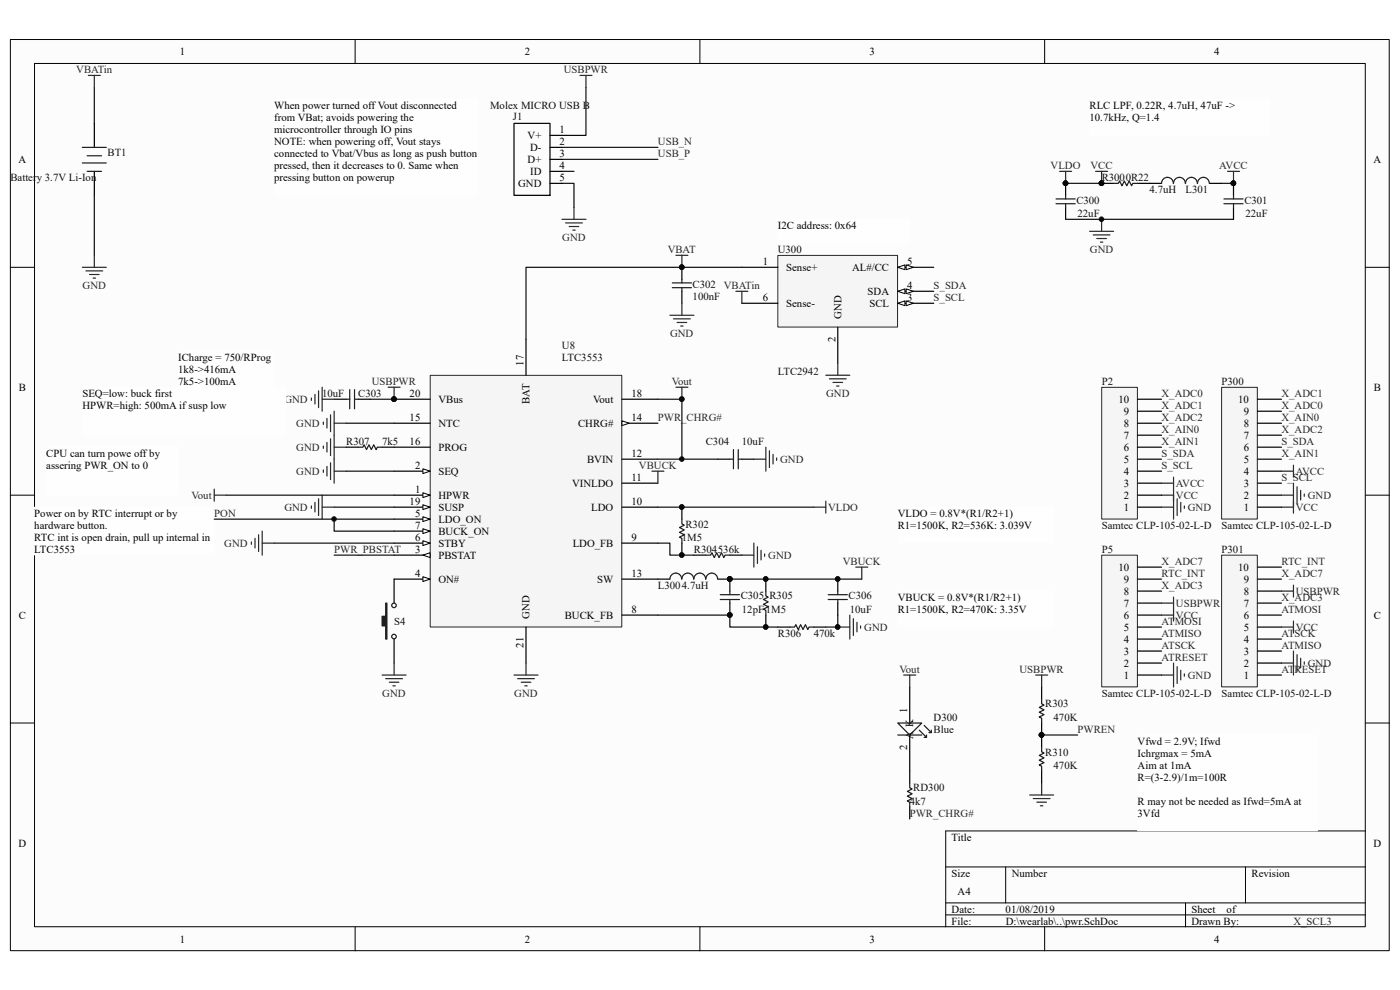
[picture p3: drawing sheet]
<svg xmlns="http://www.w3.org/2000/svg" width="297mm" height="210mm" viewBox="0 0 297 210" stroke-linecap="round" stroke-linejoin="round" font-family="sans-serif">
<path d="M2.2 8.4h292.5v193.3h-292.5z" fill="#fcfcfc"/>
<path d="M2.2 8.4h292.5v193.3h-292.5z" fill="none" stroke="#000" stroke-width=".21"/>
<path d="M7.4 13.5h282.2v183.1h-282.2z" fill="#fcfcfc"/>
<g fill="none" stroke="#000" stroke-width=".21">
<path d="M7.3 13.5h282.3v183.1h-282.3zM75.3 8.4v5.1M148.5 8.4v5.1M221.6 8.4v5.1M2.2 56.7h5.1M289.7 56.7h5.1M2.2 105h5.1M289.7 105h5.1M2.2 153.4h5.1M289.7 153.4h5.1M289.7 176.3h-89.1v20.3M75.3 196.6v5.1"/>
<path d="M148.5 196.6v5.1M200.6 183.9h89.1M200.6 191.5h89.1M200.6 194.1h89.1M213.4 183.9v7.6M221.6 196.6v5.1M251.5 191.5v5.1M264.2 183.9v7.6"/>
</g>
<path d="M20 26.2v5.1M20 36.4v5M109 26.2h7.7v15.2h-7.7zM116.7 28.7h2.5M116.7 31.3h2.5M116.7 33.8h2.5M116.7 36.4h2.5M116.7 38.9h2.5" fill="none" stroke="#000" stroke-width=".25"/>
<g fill="none" stroke="#262626" stroke-width=".25">
<path d="M123 16h2.6M124.3 16v2.5M17.5 56.7h5.1M18.2 57.5h3.6M19 58.2h2M19.8 59h.5M20 54.2v2.5M119.2 46.5h5.1M120 47.3h3.5M120.8 48.1h2M121.5 48.8h.5M121.8 44v2.5"/>
<path d="M143.4 54.2h2.5M144.7 54.2v2.5"/>
</g>
<path d="M119.2 38.9h2.6v5.1" fill="none" stroke="#0e0e0e" stroke-width=".25"/>
<path d="M17.5 34.6h5.1M17.5 31.3h5.1M18.5 33h3M18.5 36.4h3" fill="none" stroke="#1c1c1c" stroke-width=".25"/>
<circle cx="144.6" cy="56.7" r=".48" fill="#0e0e0e" stroke="#0e0e0e" stroke-width=".21"/>
<path d="M37.9 74.6h20.2v7.5h-20.2z" fill="#fefefe"/>
<path d="M37.8 74.5h20.3v7.6h-20.3z" fill="none" stroke="#fefefe" stroke-width=".21"/>
<path d="M190.5 107.7h33v7.5h-33z" fill="#fefefe"/>
<path d="M190.5 107.6h33v7.6h-33z" fill="none" stroke="#fefefe" stroke-width=".21"/>
<path d="M190.5 125.5h33v7.5h-33z" fill="#fefefe"/>
<path d="M190.5 125.4h33v7.6h-33z" fill="none" stroke="#fefefe" stroke-width=".21"/>
<g fill="none" stroke="#262626" stroke-width=".25">
<path d="M224.8 36.4h2.5M226.1 36.4v2.5M232.4 36.4h2.6M233.7 36.4v2.5M260.4 36.4h2.6M261.7 36.4v2.5M231.2 49.1h5M231.9 49.8h3.6M232.7 50.6h2M233.4 51.4h.6M233.7 46.5v2.6M246.4 105h2.6"/>
<path d="M249 103.8v2.5M246.4 143.2h2.6M249 140.7v5M249.7 141.4v3.6M250.5 142.2v2M251.3 142.9v.6"/>
</g>
<g fill="#0e0e0e" stroke="#0e0e0e" stroke-width=".21">
<circle cx="233.7" cy="46.5" r=".48"/>
<circle cx="226" cy="38.9" r=".48"/>
<circle cx="233.7" cy="38.9" r=".48"/>
<circle cx="261.7" cy="38.9" r=".48"/>
</g>
<path d="M119.2 36.4h2.6M226.1 38.9h7.6M259.1 38.9h2.6M226.1 46.5h35.6" fill="none" stroke="#0e0e0e" stroke-width=".25"/>
<path d="M233.8 117.8h7.5v27.9h-7.5z" fill="#f5f5f5"/>
<path d="M233.7 117.8h7.6v27.9h-7.6z" fill="none" stroke="#262626" stroke-width=".21"/>
<path d="M241.3 138.1h5.1M241.3 135.6h5.1M241.3 133h5.1M241.3 130.5h5.1M241.3 127.9h5.1M241.3 125.4h5.1M241.3 122.9h5.1M241.3 120.3h5.1M241.3 143.2h5.1M241.3 140.7h5.1" fill="none" stroke="#000" stroke-width=".25"/>
<path d="M233.8 82.2h7.5v27.9h-7.5z" fill="#f5f5f5"/>
<path d="M233.7 82.2h7.6v27.9h-7.6z" fill="none" stroke="#262626" stroke-width=".21"/>
<g fill="none" stroke="#000" stroke-width=".25">
<path d="M233.7 38.9h2.5M241.3 38.9h5.1M256.6 38.9h2.5M241.3 100h5.1M241.3 97.4h5.1M241.3 94.9h5.1M241.3 92.3h5.1M241.3 89.8h5.1M241.3 87.2h5.1M241.3 84.7h5.1M241.3 107.6h5.1M241.3 105h5.1"/>
<path d="M241.3 102.5h5.1"/>
</g>
<path d="M246.4 107.6h2.6M249 105v5.1M249.7 105.8v3.6M250.5 106.6v2M251.3 107.3v.5" fill="none" stroke="#262626" stroke-width=".25"/>
<path d="M236.2 38.9h1.1l.2-.5 .5 1 .5-1 .5 1 .6-1 .5 1 .2-.5h1M248.9 38.9a1.25 1.25 0 0 0-1.2-1.3 1.25 1.25 0 0 0-1.3 1.3M251.5 38.9a1.25 1.25 0 0 0-1.3-1.3 1.25 1.25 0 0 0-1.2 1.3M254 38.9a1.25 1.25 0 0 0-1.2-1.3 1.25 1.25 0 0 0-1.3 1.3M256.6 38.9a1.25 1.25 0 0 0-1.3-1.3 1.25 1.25 0 0 0-1.2 1.3" fill="none" stroke="#1c1c1c" stroke-width=".25"/>
<circle cx="233.7" cy="38.9" r=".48" fill="#0e0e0e" stroke="#0e0e0e" stroke-width=".21"/>
<path d="M231.2 21.2h38.1v7.5h-38.1z" fill="#fefefe"/>
<path d="M231.2 21.1h38.1v7.6h-38.1z" fill="none" stroke="#fefefe" stroke-width=".21"/>
<path d="M91.3 79.7h40.6v53.3h-40.6z" fill="#f5f5f5"/>
<path d="M91.3 79.6h40.6v53.4h-40.6z" fill="none" stroke="#262626" stroke-width=".21"/>
<path d="M83.6 84.7h7.6M83.6 89.8h7.6M83.6 94.9h7.6M83.6 100h7.6" fill="none" stroke="#000" stroke-width=".25"/>
<circle cx="83.6" cy="84.7" r=".48" fill="#0e0e0e" stroke="#0e0e0e" stroke-width=".21"/>
<path d="M89.7 99.4l1.5 .6-1.5 .5z" fill="#fcfcfc"/>
<path d="M89.7 99.4l1.5 .6-1.5 .5z" fill="none" stroke="#000" stroke-width=".21"/>
<path d="M83.6 105h7.6" fill="none" stroke="#000" stroke-width=".25"/>
<path d="M89.7 104.5l1.5 .5-1.5 .6z" fill="#fcfcfc"/>
<path d="M89.7 104.5l1.5 .5-1.5 .6z" fill="none" stroke="#000" stroke-width=".21"/>
<path d="M83.6 107.6h7.6" fill="none" stroke="#000" stroke-width=".25"/>
<path d="M89.7 107.1l1.5 .5-1.5 .5z" fill="#fcfcfc"/>
<path d="M89.7 107.1l1.5 .5-1.5 .5z" fill="none" stroke="#000" stroke-width=".21"/>
<path d="M83.6 110.1h7.6" fill="none" stroke="#000" stroke-width=".25"/>
<path d="M89.7 109.6l1.5 .5-1.5 .5z" fill="#fcfcfc"/>
<path d="M89.7 109.6l1.5 .5-1.5 .5z" fill="none" stroke="#000" stroke-width=".21"/>
<path d="M83.6 112.7h7.6" fill="none" stroke="#000" stroke-width=".25"/>
<path d="M89.7 112.2l1.5 .5-1.5 .5z" fill="#fcfcfc"/>
<path d="M89.7 112.2l1.5 .5-1.5 .5z" fill="none" stroke="#000" stroke-width=".21"/>
<path d="M83.6 115.2h7.6" fill="none" stroke="#000" stroke-width=".25"/>
<path d="M89.7 114.7l1.5 .5-1.5 .5z" fill="#fcfcfc"/>
<path d="M89.7 114.7l1.5 .5-1.5 .5z" fill="none" stroke="#000" stroke-width=".21"/>
<path d="M83.6 117.8h7.6" fill="none" stroke="#000" stroke-width=".25"/>
<path d="M89.7 117.8l1.5-.5v1z" fill="#fcfcfc"/>
<path d="M89.7 117.8l1.5-.5v1z" fill="none" stroke="#000" stroke-width=".21"/>
<path d="M83.6 122.9h7.6" fill="none" stroke="#000" stroke-width=".25"/>
<path d="M89.7 122.3l1.5 .6-1.5 .5z" fill="#fcfcfc"/>
<path d="M89.7 122.3l1.5 .6-1.5 .5z" fill="none" stroke="#000" stroke-width=".21"/>
<path d="M131.9 84.7h7.7M131.9 89.8h7.7" fill="none" stroke="#000" stroke-width=".25"/>
<path d="M131.9 89.3l1.6 .5-1.6 .5z" fill="#fcfcfc"/>
<path d="M131.9 89.3l1.6 .5-1.6 .5z" fill="none" stroke="#000" stroke-width=".21"/>
<path d="M111.6 72v7.6M131.9 97.4h7.7M131.9 102.5h7.7M131.9 107.6h7.7M131.9 115.2h7.7M83.6 122.9v5M83.6 135.6v5.1M111.6 133v7.7M131.9 122.9h7.7M131.9 130.5h7.7" fill="none" stroke="#000" stroke-width=".25"/>
<circle cx="83.6" cy="84.7" r=".48" fill="#0e0e0e" stroke="#0e0e0e" stroke-width=".21"/>
<g fill="none" stroke="#262626" stroke-width=".25">
<path d="M156.1 61.8h2.6M157.4 61.8v2.5M68.6 89.5v.5M68.6 94.6v.5M69.4 88.8v2M69.4 93.8v2.1M70.1 88v3.6M70.1 93.1v3.5M70.9 87.2v10.2M70.9 89.8h2.5M70.9 94.9h2.5M82.3 82.1h2.6"/>
<path d="M83.6 82.1v2.6M109 143.2h5.1M109.8 144h3.6M110.6 144.7h2M111.3 145.5h.5M111.6 140.7v2.5"/>
</g>
<path d="M81.8 127.9h.3v7.7h-.3v-2.8h-.7v-2.1h.7z" fill-rule="evenodd" fill="#1c1c1c"/>
<g fill="none" stroke="#1c1c1c" stroke-width=".25">
<path d="M73.4 84.7h.8M74.2 82.7v4M75.2 82.7v4M75.2 84.7h.8M76 94.9h1l.2-.5 .6 1 .5-1 .5 1 .5-1 .5 1 .2-.5h1.1M154.8 97.4h.8M155.6 95.4v4M156.6 95.4v4M156.6 97.4h.8M144.7 110.1v1l.5 .3-1 .5 1 .5-1 .5 1 .5-1 .5 .5 .3v1M149.8 117.8h1l.2-.5 .5 1 .5-1 .5 1 .6-1 .5 1 .2-.5h1M81.8 127.9h.3v7.7h-.3v-2.8h-.7v-2.1h.7z"/>
<path d="M144.6 122.8a1.25 1.25 0 0 0-1.2-1.2 1.25 1.25 0 0 0-1.3 1.3M147.2 122.8a1.25 1.25 0 0 0-1.3-1.2 1.25 1.25 0 0 0-1.2 1.3M152.2 122.8a1.27 1.27 0 0 0-1.2-1.2 1.27 1.27 0 0 0-1.3 1.2 1.25 1.25 0 0 0-1.2-1.2 1.25 1.25 0 0 0-1.3 1.3M152.8 127.2h4.1M152.8 126.2h4.1M154.8 125.4v.8M154.8 127.2v.7M162.5 125.4v1l.5 .3-1 .5 1 .5-1 .5 1 .5-1 .5 .5 .3v1M167.6 133h1l.2-.5 .5 1 .5-1 .6 1 .5-1 .5 1 .2-.5h1M175.7 127.2h4.1M175.7 126.2h4.1M177.7 125.4v.8"/>
<path d="M177.7 127.2v.7M190.5 153.4h5l-2.5 2.5zM190.5 155.9h5M195 154.9l1.6 1.5v-.5M196.1 153.9l1.5 1.5M196.1 156.4h.5M197.6 154.9v.5h-.5M193 166.1v1l.5 .3-1 .5 1 .5-1 .5 1 .5-1 .5 .5 .3v1"/>
<circle cx="83.6" cy="135" r=".48"/>
<circle cx="83.6" cy="128.4" r=".48"/>
</g>
<g fill="none" stroke="#262626" stroke-width=".25">
<path d="M66.1 84.4v.5M66.8 83.7v2M67.6 82.9v3.6M68.3 82.1v5.1M68.3 84.7h2.6M68.6 99.7v.5M69.4 98.9v2.1M70.1 98.2v3.5M70.9 97.4v5.1M70.9 100h2.5M138.3 100h2.5M139.6 100v2.5"/>
<path d="M143.4 82.1h2.5M144.7 82.1v2.6M159.9 97.4h2.6M162.5 94.9v5.1M163.2 95.6v3.6M164 96.4v2M164.8 97.2v.5M53.3 115v.5M54.1 114.2v2M54.9 113.4v3.6M55.6 112.7v5.1M55.6 115.2h2.6"/>
<path d="M66.1 107.3v.5M66.8 106.6v2M67.6 105.8v3.6M68.3 107.6h2.6M68.3 105v5.1M157.4 117.8h2.5M159.9 115.2v5.1M160.7 116v3.5M161.5 116.7v2.1M162.2 117.5v.5M172.6 107.6h2.6M175.2 106.3v2.6"/>
<path d="M246.4 102.5h2.6M249 101.2v2.6M177.7 133h2.6M180.3 130.5v5.1M181 131.2v3.6M181.6 120.3h2.5M181.8 132v2M182.6 132.8v.5M182.8 120.3v2.6M246.4 130.5h2.6M249 129.2v2.6M81.1 143.2h5.1"/>
<path d="M81.8 144h3.6M82.6 144.7h2M83.4 145.5h.5M83.6 140.7v2.5M191.7 143.2h2.6M193 143.2v2.5"/>
</g>
<g fill="none" stroke="#0e0e0e" stroke-width=".25">
<path d="M119.2 31.3h20.4M73.4 89.8h10.2M73.4 100h10.2M78.5 84.7h5.1M139.6 84.7h5.1v12.7M139.6 97.4h12.7M48 105h35.6M58.2 115.2h25.4M70.9 110.1v2.6h12.7M70.9 107.6h12.7M70.9 117.8h12.7M139.6 115.2h2.5v2.6h5.1"/>
<path d="M139.6 107.6h33M139.6 130.5h15.2v2.5h10.2M154.8 122.9h28M177.7 130.5v2.5h-2.5"/>
</g>
<g fill="none" stroke="#000" stroke-width=".25">
<path d="M70.9 84.7h2.5M73.4 94.9h2.6M76 84.7h2.5M81.1 94.9h2.5M152.3 97.4h2.5M157.4 97.4h2.5M144.7 107.6v2.5M144.7 115.2v2.6M147.2 117.8h2.6M154.8 117.8h2.6M139.6 122.9h2.5M152.3 122.9h2.5v2.5"/>
<path d="M154.8 127.9v2.6M162.5 122.9v2.5M162.5 130.5v2.5M165 133h2.6M172.6 133h2.6M177.7 122.9v2.5M177.7 127.9v2.6M193 145.7v7.7M193 155.9v10.2M193 171.2v2.5"/>
</g>
<g fill="#0e0e0e" stroke="#0e0e0e" stroke-width=".21">
<circle cx="154.8" cy="122.8" r=".48"/>
<circle cx="154.8" cy="130.5" r=".48"/>
<circle cx="177.7" cy="133" r=".48"/>
<circle cx="144.6" cy="84.7" r=".48"/>
<circle cx="177.7" cy="122.8" r=".48"/>
<circle cx="144.6" cy="117.7" r=".48"/>
<circle cx="144.6" cy="107.6" r=".48"/>
<circle cx="162.4" cy="133" r=".48"/>
<circle cx="162.4" cy="122.8" r=".48"/>
<circle cx="83.6" cy="84.7" r=".48"/>
<circle cx="70.9" cy="110.1" r=".48"/>
<circle cx="144.6" cy="97.4" r=".48"/>
</g>
<path d="M7.4 107.7h38v10h-38z" fill="#fefefe"/>
<path d="M7.3 107.6h38.1v10.1h-38.1z" fill="none" stroke="#fefefe" stroke-width=".21"/>
<path d="M17.5 82.2h43.2v10.1h-43.2z" fill="#fefefe"/>
<path d="M17.5 82.2h43.2v10.1h-43.2z" fill="none" stroke="#fefefe" stroke-width=".21"/>
<path d="M9.9 94.9h27.9v10.1h-27.9z" fill="#fefefe"/>
<path d="M9.9 94.9h27.9v10.1h-27.9z" fill="none" stroke="#fefefe" stroke-width=".21"/>
<path d="M20 18.5v7.7" fill="none" stroke="#0e0e0e" stroke-width=".25"/>
<path d="M58.3 21.2h43.1v20.2h-43.1z" fill="#fefefe"/>
<path d="M58.2 21.1h43.2v20.3h-43.2z" fill="none" stroke="#fefefe" stroke-width=".21"/>
<path d="M241.4 156h38.1v20.2h-38.1z" fill="#fefefe"/>
<path d="M241.3 156h38.2v20.2h-38.2z" fill="none" stroke="#fefefe" stroke-width=".21"/>
<path d="M271.9 107.6h2.5M274.4 106.3v2.6M246.4 127.9h2.6M249 126.7v2.5" fill="none" stroke="#262626" stroke-width=".25"/>
<path d="M259.2 82.2h7.5v27.9h-7.5z" fill="#f5f5f5"/>
<path d="M259.2 82.2h7.5v27.9h-7.5z" fill="none" stroke="#262626" stroke-width=".21"/>
<path d="M266.8 100h5.1M266.8 97.4h5.1M266.8 94.9h5.1M266.8 92.3h5.1M266.8 89.8h5.1M266.8 87.2h5.1M266.8 84.7h5.1M266.8 107.6h5.1M266.8 105h5.1M266.8 102.5h5.1" fill="none" stroke="#000" stroke-width=".25"/>
<path d="M271.9 100h2.5M274.4 98.7v2.5M271.9 105h2.5M274.4 102.5v5.1M275.2 103.3v3.5M275.9 104v2.1M276.7 104.8v.5M274.4 138.1v5.1M275.2 138.9v3.5M275.9 139.6v2.1M271.9 140.7h2.5M276.7 140.4v.5" fill="none" stroke="#262626" stroke-width=".25"/>
<path d="M259.2 117.8h7.5v27.9h-7.5z" fill="#f5f5f5"/>
<path d="M259.2 117.8h7.5v27.9h-7.5z" fill="none" stroke="#262626" stroke-width=".21"/>
<path d="M266.8 138.1h5.1M266.8 135.6h5.1M266.8 133h5.1M266.8 130.5h5.1M266.8 127.9h5.1M266.8 125.4h5.1M266.8 122.9h5.1M266.8 120.3h5.1M266.8 143.2h5.1M266.8 140.7h5.1" fill="none" stroke="#000" stroke-width=".25"/>
<path d="M271.9 133h2.5M271.9 125.4h2.5M274.4 124.1v2.6M274.4 131.8v2.5" fill="none" stroke="#262626" stroke-width=".25"/>
<path d="M165.1 54.2h25.3v15.2h-25.3z" fill="#f5f5f5"/>
<path d="M165 54.2h25.4v15.2h-25.4z" fill="none" stroke="#262626" stroke-width=".21"/>
<path d="M157.4 56.7h7.6M157.4 64.3h7.6M177.7 69.4v7.7M190.5 64.3h7.6" fill="none" stroke="#000" stroke-width=".25"/>
<path d="M190.5 64.3l1.5-.5v1z" fill="#fcfcfc"/>
<path d="M190.5 64.3l1.5-.5v1z" fill="none" stroke="#000" stroke-width=".21"/>
<path d="M192.2 63.8l1.6 .5-1.6 .5z" fill="#fcfcfc"/>
<path d="M192.2 63.8l1.6 .5-1.6 .5z" fill="none" stroke="#000" stroke-width=".21"/>
<path d="M190.5 61.8h7.6" fill="none" stroke="#000" stroke-width=".25"/>
<path d="M190.5 61.8l1.5-.5v1z" fill="#fcfcfc"/>
<path d="M190.5 61.8l1.5-.5v1z" fill="none" stroke="#000" stroke-width=".21"/>
<path d="M192.2 61.3l1.6 .5-1.6 .5z" fill="#fcfcfc"/>
<path d="M192.2 61.3l1.6 .5-1.6 .5z" fill="none" stroke="#000" stroke-width=".21"/>
<path d="M190.5 56.7h7.6" fill="none" stroke="#000" stroke-width=".25"/>
<path d="M190.5 56.7l1.5-.5v1z" fill="#fcfcfc"/>
<path d="M190.5 56.7l1.5-.5v1z" fill="none" stroke="#000" stroke-width=".21"/>
<path d="M192.2 56.2l1.6 .5-1.6 .5z" fill="#fcfcfc"/>
<path d="M192.2 56.2l1.6 .5-1.6 .5z" fill="none" stroke="#000" stroke-width=".21"/>
<path d="M142.1 66.9h5.1M142.9 67.6h3.5M143.6 68.4h2.1M144.4 69.2h.5M144.7 64.3v2.6M175.2 79.6h5.1M177.7 77.1v2.5M176 80.4h3.5M176.7 81.1h2.1M177.5 81.9h.5" fill="none" stroke="#262626" stroke-width=".25"/>
<path d="M144.7 56.7v2.5M144.7 61.8v2.5" fill="none" stroke="#000" stroke-width=".25"/>
<circle cx="144.6" cy="56.7" r=".48" fill="#0e0e0e" stroke="#0e0e0e" stroke-width=".21"/>
<path d="M144.7 59.2v.8M142.6 61h4.1M142.6 60h4.1M144.7 61v.8" fill="none" stroke="#1c1c1c" stroke-width=".25"/>
<path d="M124.3 18.5v10.2h-5.1M119.2 33.8h20.4" fill="none" stroke="#0e0e0e" stroke-width=".25"/>
<path d="M165.1 46.6h27.9v5h-27.9z" fill="#fefefe"/>
<path d="M165 46.6h28v5h-28z" fill="none" stroke="#fefefe" stroke-width=".21"/>
<path d="M20 41.4v12.8M157.4 56.7h-45.8v15.3M45.5 110.1h38.1M221 155.9h7.6" fill="none" stroke="#0e0e0e" stroke-width=".25"/>
<path d="M18.7 16h2.6M20 16v2.5M45.5 103.8v2.5M45.5 105h2.5M219.7 143.2h2.6M221 143.2v2.5M218.4 168.6h5.1M219.2 169.4h3.6M220 170.2h2M220.7 170.9h.5M221 166.1v2.5" fill="none" stroke="#262626" stroke-width=".25"/>
<g fill="#0e0e0e" stroke="#0e0e0e" stroke-width=".21">
<circle cx="221" cy="155.9" r=".48"/>
<circle cx="226" cy="38.9" r=".48"/>
<circle cx="261.7" cy="38.9" r=".48"/>
</g>
<path d="M226.1 38.9v2.5M261.7 38.9v2.5M226.1 44v2.5M261.7 44v2.5M221 145.7v2.6M221 153.4v5.1M221 163.6v2.5" fill="none" stroke="#000" stroke-width=".25"/>
<path d="M224 43.2h4.1M224 42.2h4.1M226.1 41.4v.8M226.1 43.2v.8M259.7 43.2h4M259.7 42.2h4M261.7 41.4v.8M261.7 43.2v.8M221 148.3v1l.5 .3-1 .5 1 .5-1 .5 1 .5-1 .5 .5 .3v1M221 158.5v1l.5 .2-1 .6 1 .5-1 .5 1 .5-1 .5 .5 .2v1.1" fill="none" stroke="#1c1c1c" stroke-width=".25"/>
<g font-size="2.3">
<text x="38.2" y="11.7">1</text>
<text x="111.3" y="11.7">2</text>
<text x="184.5" y="11.7">3</text>
<text x="257.6" y="11.7">4</text>
<text x="58.2" y="23.1">When power turned off Vout disconnected</text>
<text x="231.1" y="23.1">RLC LPF, 0.22R, 4.7uH, 47uF -&gt;</text>
<text x="58.2" y="25.7">from VBat; avoids powering the</text>
<text x="58.2" y="28.2">microcontroller through IO pins</text>
<text x="111.9" y="29.5">V+</text>
<text x="118.7" y="28.2">1</text>
<text x="231.1" y="25.7">10.7kHz, Q=1.4</text>
<text x="3.9" y="34.6">A</text>
<text x="58.2" y="30.8">NOTE: when powering off, Vout stays</text>
<text x="58.2" y="33.3">connected to Vbat/Vbus as long as push button</text>
<text x="58.2" y="35.9">pressed, then it decreases to 0. Same when</text>
<text x="111.9" y="34.6">D+</text>
<text x="112.5" y="32">D-</text>
<text x="118.7" y="30.8">2</text>
<text x="118.7" y="33.3">3</text>
<text x="118.7" y="35.9">4</text>
<text x="291.4" y="34.6">A</text>
<text x="58.2" y="38.4">pressing button on powerup</text>
<text x="109.9" y="39.7">GND</text>
<text x="112.5" y="37.1">ID</text>
<text x="118.7" y="38.4">5</text>
<text x="165" y="48.6">I2C address: 0x64</text>
<text x="161.8" y="56.2">1</text>
<text x="166.8" y="57.5">Sense+</text>
<text x="180.8" y="57.5">AL#/CC</text>
<text x="192.5" y="56.2">5</text>
<text x="161.8" y="63.8">6</text>
<text x="166.8" y="65.1">Sense-</text>
<text x="184.1" y="62.6">SDA</text>
<text x="184.4" y="65.1">SCL</text>
<text x="192.5" y="63.8">3</text>
<text x="192.5" y="61.3">4</text>
<text x="178.5" y="67.6" transform="rotate(-90 178.5 67.6)">GND</text>
<text x="37.8" y="76.6">ICharge = 750/RProg</text>
<text x="111.1" y="77.6" transform="rotate(-90 111.1 77.6)">17</text>
<text x="177.2" y="72.6" transform="rotate(-90 177.2 72.6)">2</text>
<text x="4" y="82.9">B</text>
<text x="37.8" y="79.1">1k8-&gt;416mA</text>
<text x="37.8" y="81.7">7k5-&gt;100mA</text>
<text x="291.5" y="82.9">B</text>
<text x="17.5" y="84.2">SEQ=low: buck first</text>
<text x="17.5" y="86.7">HPWR=high: 500mA if susp low</text>
<text x="86.9" y="84.2">20</text>
<text x="86.9" y="89.3">15</text>
<text x="93" y="85.5">VBus</text>
<text x="112.4" y="85.7" transform="rotate(-90 112.4 85.7)">BAT</text>
<text x="125.9" y="85.5">Vout</text>
<text x="134" y="84.2">18</text>
<text x="134" y="89.3">14</text>
<text x="237.3" y="85.5">10</text>
<text x="238.4" y="88">9</text>
<text x="262.7" y="85.5">10</text>
<text x="263.9" y="88">9</text>
<text x="86.9" y="94.4">16</text>
<text x="93" y="90.6">NTC</text>
<text x="93" y="95.6">PROG</text>
<text x="122.6" y="90.6">CHRG#</text>
<text x="238.4" y="95.6">6</text>
<text x="238.4" y="93.1">7</text>
<text x="238.4" y="90.6">8</text>
<text x="263.9" y="95.6">6</text>
<text x="263.9" y="93.1">7</text>
<text x="263.9" y="90.6">8</text>
<text x="9.8" y="96.9">CPU can turn powe off by</text>
<text x="9.8" y="99.4">assering PWR_ON to 0</text>
<text x="88.1" y="99.4">2</text>
<text x="93" y="100.7">SEQ</text>
<text x="124.5" y="98.2">BVIN</text>
<text x="134" y="96.9">12</text>
<text x="134" y="102">11</text>
<text x="238.4" y="100.7">4</text>
<text x="238.4" y="98.2">5</text>
<text x="263.9" y="100.7">4</text>
<text x="263.9" y="98.2">5</text>
<text x="86.9" y="107.1">19</text>
<text x="88.1" y="104.6">1</text>
<text x="93" y="105.8">HPWR</text>
<text x="121.4" y="103.3">VINLDO</text>
<text x="134" y="107.1">10</text>
<text x="238.4" y="105.8">2</text>
<text x="238.4" y="103.3">3</text>
<text x="263.9" y="105.8">2</text>
<text x="263.9" y="103.3">3</text>
<text x="7.3" y="109.6">Power on by RTC interrupt or by</text>
<text x="7.3" y="112.2">hardware button.</text>
<text x="88.1" y="109.6">5</text>
<text x="88.1" y="112.2">7</text>
<text x="93" y="108.4">SUSP</text>
<text x="93" y="110.9">LDO_ON</text>
<text x="93" y="113.5">BUCK_ON</text>
<text x="125.4" y="108.4">LDO</text>
<text x="190.5" y="109.6">VLDO = 0.8V*(R1/R2+1)</text>
<text x="190.5" y="112.2">R1=1500K, R2=536K: 3.039V</text>
<text x="238.4" y="108.4">1</text>
<text x="263.9" y="108.4">1</text>
<text x="7.3" y="114.7">RTC int is open drain, pull up internal in</text>
<text x="7.3" y="117.3">LTC3553</text>
<text x="88.1" y="114.7">6</text>
<text x="88.1" y="117.3">3</text>
<text x="93" y="116">STBY</text>
<text x="93" y="118.5">PBSTAT</text>
<text x="121.5" y="116">LDO_FB</text>
<text x="134" y="114.7">9</text>
<text x="88.1" y="122.3">4</text>
<text x="93" y="123.6">ON#</text>
<text x="126.7" y="123.6">SW</text>
<text x="134" y="122.3">13</text>
<text x="237.3" y="121.1">10</text>
<text x="238.4" y="123.6">9</text>
<text x="262.7" y="121.1">10</text>
<text x="263.9" y="123.6">9</text>
<text x="4" y="131.3">C</text>
<text x="112.4" y="131.2" transform="rotate(-90 112.4 131.2)">GND</text>
<text x="119.8" y="131.3">BUCK_FB</text>
<text x="134" y="130">8</text>
<text x="190.5" y="127.4">VBUCK = 0.8V*(R1/R2+1)</text>
<text x="190.5" y="130">R1=1500K, R2=470K: 3.35V</text>
<text x="238.4" y="131.3">6</text>
<text x="238.4" y="128.7">7</text>
<text x="238.4" y="126.2">8</text>
<text x="263.9" y="131.3">6</text>
<text x="263.9" y="128.7">7</text>
<text x="263.9" y="126.2">8</text>
<text x="291.5" y="131.3">C</text>
<text x="111.1" y="137.4" transform="rotate(-90 111.1 137.4)">21</text>
<text x="238.4" y="136.4">4</text>
<text x="238.4" y="133.8">5</text>
<text x="263.9" y="136.4">4</text>
<text x="263.9" y="133.8">5</text>
<text x="238.4" y="144">1</text>
<text x="238.4" y="141.4">2</text>
<text x="238.4" y="138.9">3</text>
<text x="263.9" y="144">1</text>
<text x="263.9" y="141.4">2</text>
<text x="263.9" y="138.9">3</text>
<text x="192.5" y="151.3" transform="rotate(-90 192.5 151.3)">1</text>
<text x="192.5" y="159.1" transform="rotate(-90 192.5 159.1)">2</text>
<text x="193.8" y="156.8" transform="rotate(-90 193.8 156.8)">A K</text>
<text x="241.3" y="158">Vfwd = 2.9V; Ifwd</text>
<text x="241.3" y="160.5">Ichrgmax = 5mA</text>
<text x="241.3" y="163.1">Aim at 1mA</text>
<text x="241.3" y="165.6">R=(3-2.9)/1m=100R</text>
<text x="241.3" y="170.7">R may not be needed as Ifwd=5mA at</text>
<text x="241.3" y="173.2">3Vfd</text>
<text x="3.9" y="179.6">D</text>
<text x="201.9" y="178.3">Title</text>
<text x="291.4" y="179.6">D</text>
<text x="201.9" y="186">Size</text>
<text x="214.6" y="186">Number</text>
<text x="265.5" y="186">Revision</text>
<text x="203.2" y="189.8">A4</text>
<text x="201.9" y="193.6">Date:</text>
<text x="201.9" y="196.1">File:</text>
<text x="213.3" y="193.6">01/08/2019</text>
<text x="213.4" y="196.1">D:\wearlab\..\pwr.SchDoc</text>
<text x="252.8" y="193.6">Sheet</text>
<text x="252.8" y="196.1">Drawn By:</text>
<text x="260.2" y="193.6">of</text>
<text x="38.2" y="199.9">1</text>
<text x="111.3" y="199.9">2</text>
<text x="184.5" y="199.9">3</text>
<text x="257.6" y="199.9">4</text>
</g>
<g font-size="2.3" fill="#262626">
<text x="16.2" y="15.5">VBATin</text>
<text x="119.6" y="15.5">USBPWR</text>
<text x="139.6" y="30.8">USB_N</text>
<text x="139.6" y="33.3">USB_P</text>
<text x="222.9" y="35.9">VLDO</text>
<text x="231.4" y="35.9">VCC</text>
<text x="258.7" y="35.9">AVCC</text>
<text x="119.3" y="51.1">GND</text>
<text x="141.6" y="53.7">VBAT</text>
<text x="231.2" y="53.7">GND</text>
<text x="17.5" y="61.3">GND</text>
<text x="153.5" y="61.3">VBATin</text>
<text x="198.1" y="63.8">S_SCL</text>
<text x="198.1" y="61.3">S_SDA</text>
<text x="142.2" y="71.5">GND</text>
<text x="78.9" y="81.7">USBPWR</text>
<text x="142.5" y="81.7">Vout</text>
<text x="60.3" y="85.5">GND</text>
<text x="139.6" y="89.3">PWR_CHRG#</text>
<text x="175.3" y="84.2">GND</text>
<text x="246.4" y="84.2">X_ADC0</text>
<text x="246.4" y="86.7">X_ADC1</text>
<text x="246.4" y="89.3">X_ADC2</text>
<text x="271.9" y="86.7">X_ADC0</text>
<text x="271.9" y="84.2">X_ADC1</text>
<text x="271.9" y="89.3">X_AIN0</text>
<text x="62.9" y="90.6">GND</text>
<text x="62.9" y="95.6">GND</text>
<text x="246.4" y="91.8">X_AIN0</text>
<text x="246.4" y="94.4">X_AIN1</text>
<text x="271.9" y="91.8">X_ADC2</text>
<text x="271.9" y="94.4">S_SDA</text>
<text x="62.9" y="100.7">GND</text>
<text x="135.6" y="99.4">VBUCK</text>
<text x="165.5" y="98.2">GND</text>
<text x="246.4" y="99.4">S_SCL</text>
<text x="246.4" y="96.9">S_SDA</text>
<text x="271.9" y="102">S_SCL</text>
<text x="271.9" y="96.9">X_AIN1</text>
<text x="274.9" y="100.7">AVCC</text>
<text x="40.6" y="105.8">Vout</text>
<text x="249.5" y="105.8">VCC</text>
<text x="249.5" y="103.3">AVCC</text>
<text x="277.5" y="105.8">GND</text>
<text x="45.5" y="109.6">PON</text>
<text x="60.3" y="108.4">GND</text>
<text x="175.7" y="108.4">VLDO</text>
<text x="252" y="108.4">GND</text>
<text x="274.9" y="108.4">VCC</text>
<text x="47.6" y="116">GND</text>
<text x="70.9" y="117.3">PWR_PBSTAT</text>
<text x="163" y="118.5">GND</text>
<text x="178.8" y="119.8">VBUCK</text>
<text x="246.4" y="119.8">X_ADC7</text>
<text x="271.9" y="119.8">RTC_INT</text>
<text x="246.4" y="124.9">X_ADC3</text>
<text x="246.4" y="122.3">RTC_INT</text>
<text x="271.9" y="122.3">X_ADC7</text>
<text x="249.5" y="131.3">VCC</text>
<text x="249.5" y="128.7">USBPWR</text>
<text x="271.9" y="130">ATMOSI</text>
<text x="271.9" y="127.4">X_ADC3</text>
<text x="274.9" y="126.2">USBPWR</text>
<text x="183.3" y="133.8">GND</text>
<text x="246.4" y="132.5">ATMOSI</text>
<text x="246.4" y="135.1">ATMISO</text>
<text x="246.4" y="137.6">ATSCK</text>
<text x="271.9" y="137.6">ATMISO</text>
<text x="271.9" y="135.1">ATSCK</text>
<text x="274.9" y="133.8">VCC</text>
<text x="190.8" y="142.7">Vout</text>
<text x="216.3" y="142.7">USBPWR</text>
<text x="246.4" y="140.2">ATRESET</text>
<text x="252" y="144">GND</text>
<text x="271.9" y="142.7">ATRESET</text>
<text x="277.5" y="141.4">GND</text>
<text x="81.1" y="147.8">GND</text>
<text x="109.1" y="147.8">GND</text>
<text x="228.6" y="155.4">PWREN</text>
<text x="193" y="173.2">PWR_CHRG#</text>
<text x="274.4" y="196.1">X_SCL3</text>
</g>
<g font-size="2.3" fill="#0e0e0e">
<text x="104" y="23.1">Molex MICRO USB B</text>
<text x="108.8" y="25.4">J1</text>
<text x="22.8" y="33.1">BT1</text>
<text x="2.2" y="38.4">Battery 3.7V Li-Ion</text>
<text x="233.7" y="38.4">R3000R22</text>
<text x="243.9" y="40.9">4.7uH</text>
<text x="251.5" y="40.9">L301</text>
<text x="228.3" y="43.2">C300</text>
<text x="228.6" y="46">22uF</text>
<text x="264" y="43.2">C301</text>
<text x="264.2" y="46">22uF</text>
<text x="165" y="53.7">U300</text>
<text x="146.9" y="61">C302</text>
<text x="146.9" y="63.6">100nF</text>
<text x="119.2" y="74">U8</text>
<text x="119.2" y="76.6">LTC3553</text>
<text x="165" y="79.6">LTC2942</text>
<text x="233.7" y="81.7">P2</text>
<text x="259.2" y="81.7">P300</text>
<text x="68.3" y="84.2">10uF</text>
<text x="76" y="84.2">C303</text>
<text x="73.4" y="94.4">R307</text>
<text x="81.1" y="94.4">7k5</text>
<text x="149.7" y="94.4">C304</text>
<text x="157.4" y="94.4">10uF</text>
<text x="145.4" y="111.9">R302</text>
<text x="233.7" y="112.2">Samtec CLP-105-02-L-D</text>
<text x="259.2" y="112.2">Samtec CLP-105-02-L-D</text>
<text x="144.7" y="114.7">1M5</text>
<text x="147.2" y="117.3">R304536k</text>
<text x="233.7" y="117.3">P5</text>
<text x="259.2" y="117.3">P301</text>
<text x="139.6" y="124.9">L3004.7uH</text>
<text x="157.1" y="127.2">C305 R305</text>
<text x="157.4" y="130">12pF1M5</text>
<text x="180" y="127.2">C306</text>
<text x="180.3" y="130">10uF</text>
<text x="83.6" y="132.5">S4</text>
<text x="165" y="135.1">R306</text>
<text x="172.6" y="135.1">470k</text>
<text x="233.7" y="147.8">Samtec CLP-105-02-L-D</text>
<text x="259.2" y="147.8">Samtec CLP-105-02-L-D</text>
<text x="198.1" y="152.9">D300</text>
<text x="198.1" y="155.4">Blue</text>
<text x="221.7" y="150.1">R303</text>
<text x="223.5" y="152.9">470K</text>
<text x="221.7" y="160.3">R310</text>
<text x="193.8" y="167.9">RD300</text>
<text x="223.5" y="163.1">470K</text>
<text x="193" y="170.7">4k7</text>
</g>
</svg>
